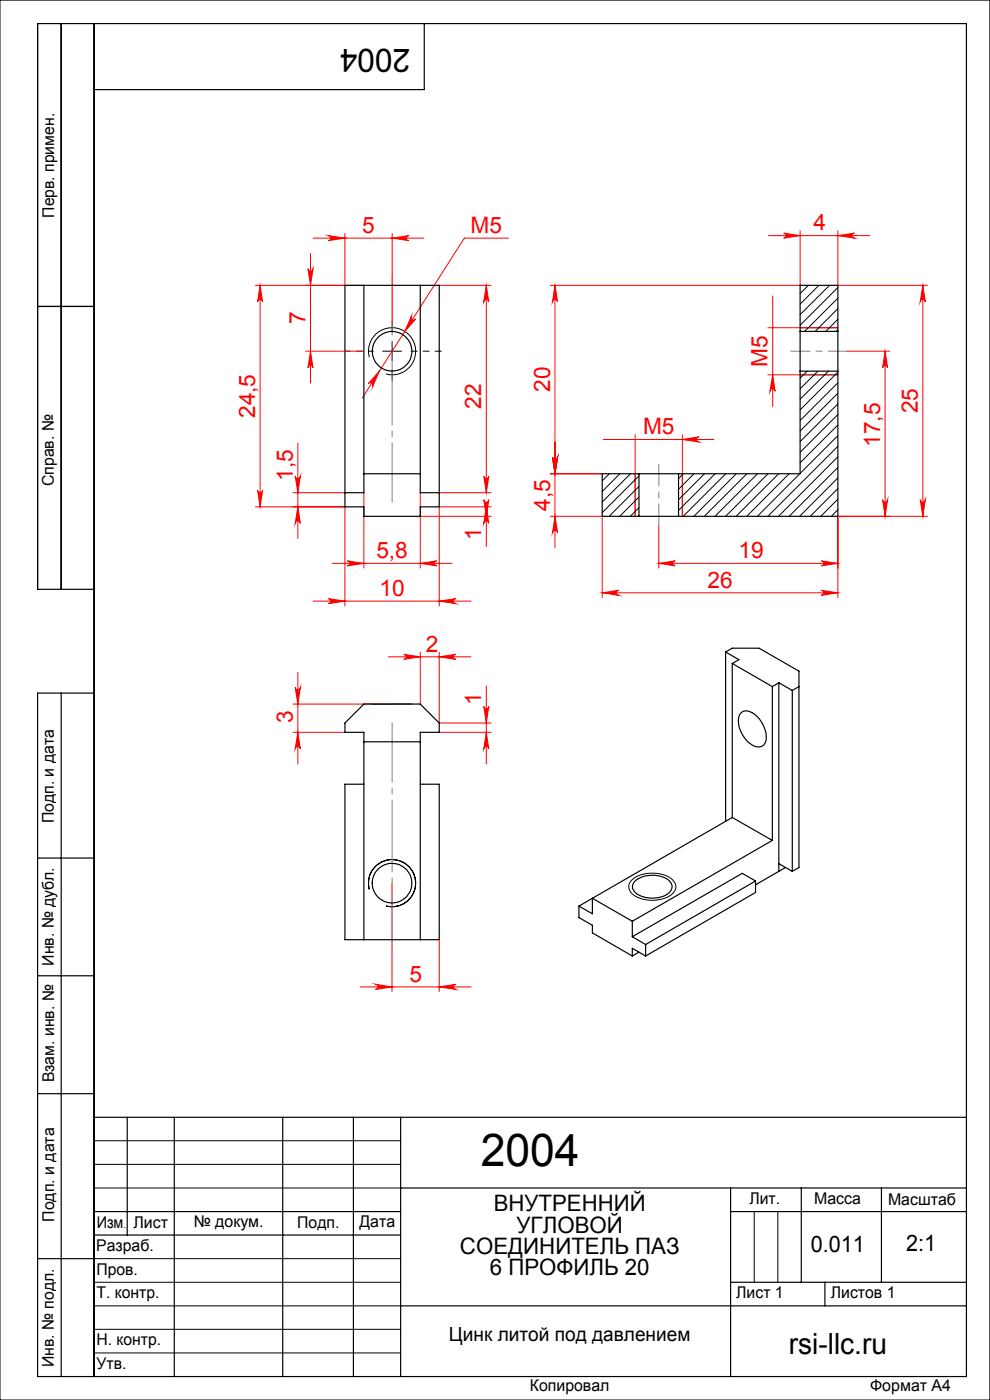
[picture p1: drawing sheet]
<svg xmlns="http://www.w3.org/2000/svg" width="210mm" height="297mm" viewBox="0 0 210 297" stroke-linecap="round" stroke-linejoin="round" font-family="sans-serif">
<g fill="none" stroke="#000" stroke-width=".21">
<path d="M0 0h210v297h-210zM78.4 75.8a5 5 0 0 1 4.3-6.3 5 5 0 0 1 5.5 5.4 5 5 0 0 1-6.3 4.4M81.2 74.5h4M83.2 72.5v4M169.7 69.5h8M169.7 79.5h8M134.7 100.5v9M144.7 100.5v9M78.3 188.7a5 5 0 0 1 4.4-6.3 5 5 0 0 1 5.4 5.4 5 5 0 0 1-6.2 4.4M134.1 186.6a7.3 7.3 0 0 1 8.5 0 1.96 1.96 0 0 1-.3 3.3 7.4 7.4 0 0 1-8.2-.3 1.93 1.93 0 0 1 0-3zM20 242h65M20 247h65"/>
<path d="M20 252h65M160 257v15M165 257v15M20 267h65M20 272h65M20 277h65M20 282h65M20 287h65"/>
</g>
<g fill="none" stroke="#f00" stroke-width=".21">
<path d="M65.3 57a.53 .53 0 0 0 .6 .5 .53 .53 0 0 0 .5-.5l-.5 3.5zM65.9 53.8v27.4M66.4 50.5h23.5M69.7 50l3.5 .5-3.5 .5a.53 .53 0 0 0 .5-.5 .53 .53 0 0 0-.5-.5zM73.2 49.5v11M83.2 50.5l3.5-.5a.53 .53 0 0 0-.5 .5 .53 .53 0 0 0 .5 .5zM83.2 49.5v19M107.8 50.5h-9.3l-21.6 33.9M163 50h21.5M166.2 49.5l3.5 .5-3.5 .5a.53 .53 0 0 0 .5-.5 .53 .53 0 0 0-.5-.5zM169.7 49v11.5h-53M177.7 50l3.6-.5a.53 .53 0 0 0-.6 .5 .53 .53 0 0 0 .6 .5z"/>
<path d="M177.7 49v11.5M55.2 60.5l.5 3.5a.53 .53 0 0 0-.5-.5 .53 .53 0 0 0-.6 .5zM55.2 60.5v47M64.8 74.5h12.2M65.9 74.5l.5 3.5a.53 .53 0 0 0-.5-.5 .53 .53 0 0 0-.6 .5zM77.2 60.5h-23M80.5 78.7l-1.4 3.3a.55 .55 0 0 0-.2-.7 .55 .55 0 0 0-.8 .1zM87.3 67.1a.55 .55 0 0 0 .2 .7 .55 .55 0 0 0 .7-.1l-2.3 2.6zM93.2 60.5h11M103.2 60.5l.5 3.5a.53 .53 0 0 0-.5-.5 .53 .53 0 0 0-.6 .5zM103.2 60.5v44M117.7 60.5l.6 3.5a.55 .55 0 0 0-.6-.5 .55 .55 0 0 0-.5 .5z"/>
<path d="M117.7 60.5v55.7M162.9 79.5h14.8M162.9 69.5h14.8M163.9 79.5l.5 3.5a.55 .55 0 0 0-.5-.5 .55 .55 0 0 0-.6 .5zM163.9 62.8v23.5M177.8 60.5h18.9M179.7 74.5h9M187.7 74.5l.6 3.5a.53 .53 0 0 0-.6-.5 .53 .53 0 0 0-.5 .5zM187.7 74.5v35M195.8 60.5l.5 3.5a.55 .55 0 0 0-.6-.5 .55 .55 0 0 0-.5 .5zM195.8 60.5v49M63.2 94v20.3"/>
<path d="M117.2 97a.55 .55 0 0 0 .5 .5 .55 .55 0 0 0 .6-.5l-.6 3.5zM128 93.2h23.4M134.7 92.2v17.3M144.7 93.2l3.5-.5a.55 .55 0 0 0-.5 .5 .55 .55 0 0 0 .5 .6zM144.7 92.2v17.3M54.2 107.5h19v21M54.6 104a.53 .53 0 0 0 .6 .5 .53 .53 0 0 0 .5-.5l-.5 3.5zM62.2 104.5h11M62.6 101a.55 .55 0 0 0 .6 .5 .55 .55 0 0 0 .5-.5l-.5 3.5zM63.2 107.5l.5 3.5a.55 .55 0 0 0-.5-.5 .55 .55 0 0 0-.6 .5zM70.4 119.5h25.5M73.7 119l3.5 .5-3.5 .5a.53 .53 0 0 0 .5-.5 .53 .53 0 0 0-.5-.5z"/>
<path d="M77.2 104.5v16M89.1 104.5v16M89.1 109.5h15.1M89.1 119.5l3.5-.5a.53 .53 0 0 0-.5 .5 .53 .53 0 0 0 .5 .5zM93.2 104.5h11M102.6 106a.53 .53 0 0 0 .6 .5 .53 .53 0 0 0 .5-.5l-.5 3.5zM102.6 101a.53 .53 0 0 0 .6 .5 .53 .53 0 0 0 .5-.5l-.5 3.5zM103.2 107.5l.5 3.5a.53 .53 0 0 0-.5-.5 .53 .53 0 0 0-.6 .5zM103.2 107.5v8.5M104.2 107.5h-11v21M116.7 109.5h11v17.2M116.7 100.5h11"/>
<path d="M117.7 109.5l.6 3.5a.55 .55 0 0 0-.6-.5 .55 .55 0 0 0-.5 .5zM139.7 119.5h38M139.7 111.5v9M139.7 119.5l3.5-.5a.53 .53 0 0 0-.5 .5 .53 .53 0 0 0 .5 .5zM174.2 119l3.5 .5-3.5 .5a.53 .53 0 0 0 .5-.5 .53 .53 0 0 0-.5-.5zM177.7 109.5v17.2M177.8 109.5h18.9M187.2 106a.53 .53 0 0 0 .5 .5 .53 .53 0 0 0 .6-.5l-.6 3.5zM195.2 106a.55 .55 0 0 0 .5 .5 .55 .55 0 0 0 .6-.5l-.5 3.5zM66.4 127.5h33.5M69.7 127l3.5 .5-3.5 .6a.53 .53 0 0 0 .5-.6 .53 .53 0 0 0-.5-.5zM82.4 139.3h17.5"/>
<path d="M85.7 138.8l3.4 .5-3.4 .6a.53 .53 0 0 0 .5-.6 .53 .53 0 0 0-.5-.5zM89.1 138.4v10.9M93.2 139.3l3.5-.5a.53 .53 0 0 0-.5 .5 .53 .53 0 0 0 .5 .6zM93.2 127.5l3.5-.5a.53 .53 0 0 0-.5 .5 .53 .53 0 0 0 .5 .6zM93.2 138.4v14.9l11 .1M127.7 125.8h50M127.7 125.8l3.5-.6a.53 .53 0 0 0-.5 .6 .53 .53 0 0 0 .5 .5zM174.2 125.2l3.5 .6-3.5 .5a.53 .53 0 0 0 .5-.5 .53 .53 0 0 0-.5-.6zM62.2 155.4h11M62.2 149.4h20.9M62.6 145.8a.55 .55 0 0 0 .6 .6 .55 .55 0 0 0 .5-.6l-.5 3.6zM63.2 155.4l.5 3.5a.55 .55 0 0 0-.5-.5 .55 .55 0 0 0-.6 .5z"/>
<path d="M63.2 142.6v19.5M93.2 155.4h11M102.6 149.9a.53 .53 0 0 0 .6 .5 .53 .53 0 0 0 .5-.5l-.5 3.5zM103.2 155.4l.5 3.5a.53 .53 0 0 0-.5-.6 .53 .53 0 0 0-.6 .6zM103.2 145.5v16.6M83.1 187.4v23M93.2 199.4v11M76.4 209.4h23.5M79.7 208.8l3.4 .6-3.4 .5a.55 .55 0 0 0 .5-.5 .55 .55 0 0 0-.5-.6zM93.2 209.4l3.5-.6a.55 .55 0 0 0-.5 .6 .55 .55 0 0 0 .5 .5z"/>
</g>
<path d="M79 149.4h8.4z" fill="none" stroke="#808080" stroke-width=".25"/>
<path d="M83.2 70.5v-2.2M83.2 78.5v2.2" fill="none" stroke="#000" stroke-width=".21" stroke-dasharray="15.2 1.3 1.3 1.3"/>
<path d="M79.2 74.5h-5.9" fill="none" stroke="#000" stroke-width=".21" stroke-dasharray="15.2 1.3 1.3 1.3" stroke-dashoffset="14.2"/>
<path d="M87.2 74.5h6.4" fill="none" stroke="#000" stroke-width=".21" stroke-dasharray="15.2 1.3 1.3 1.3" stroke-dashoffset="13.9"/>
<path d="M83.2 58.5v48M83.2 201.3v-48" fill="none" stroke="#808080" stroke-width=".21" stroke-dasharray="15.2 1.3 1.3 1.3" stroke-dashoffset="2.7"/>
<path d="M139.8 98.5v13" fill="none" stroke="#808080" stroke-width=".21" stroke-dasharray="15.2 1.3 1.3 1.3" stroke-dashoffset="10.6"/>
<path d="M179.8 74.5h-12" fill="none" stroke="#808080" stroke-width=".21" stroke-dasharray="15.2 1.3 1.3 1.3" stroke-dashoffset="11.1"/>
<g fill="none" stroke="#000" stroke-width=".25">
<path d="M13 5v120M20 5v287M90 5v14h-70M8 65h12M20 125h-12v-120h197v287h-197v-145h12M13 147v145M8 182h12M8 207h12M8 232h12M20 237h185M27 237v25M37 237v55"/>
<path d="M60 237v55M75 237v55M85 237v55M20 257h65M85 252h120M155 252v40M155 257h50M170 252v20M187 252v20M8 267h12M20 262h65M85 277h120"/>
<path d="M155 272h50M175 272v5"/>
</g>
<g fill="#f00">
<path d="M83.2 50.5l3.5-.5a.53 .53 0 0 0-.5 .5 .53 .53 0 0 0 .5 .5zM69.7 50l3.5 .5-3.5 .5a.53 .53 0 0 0 .5-.5 .53 .53 0 0 0-.5-.5zM144.7 93.2l3.5-.5a.55 .55 0 0 0-.5 .5 .55 .55 0 0 0 .5 .6zM93.2 139.3l3.5-.5a.53 .53 0 0 0-.5 .5 .53 .53 0 0 0 .5 .6zM85.7 138.8l3.4 .5-3.4 .6a.53 .53 0 0 0 .5-.6 .53 .53 0 0 0-.5-.5z"/>
<path d="M69.7 127l3.5 .5-3.5 .6a.53 .53 0 0 0 .5-.6 .53 .53 0 0 0-.5-.5zM93.2 127.5l3.5-.5a.53 .53 0 0 0-.5 .5 .53 .53 0 0 0 .5 .6zM73.7 119l3.5 .5-3.5 .5a.53 .53 0 0 0 .5-.5 .53 .53 0 0 0-.5-.5zM89.1 119.5l3.5-.5a.53 .53 0 0 0-.5 .5 .53 .53 0 0 0 .5 .5zM80.5 78.7l-2.4 2.7a.55 .55 0 0 1 .8-.2 .55 .55 0 0 1 .2 .8zM87.3 67.1l-1.4 3.2 2.3-2.6a.55 .55 0 0 1-.7 .1 .55 .55 0 0 1-.2-.7zM127.7 125.8l3.5-.6a.53 .53 0 0 0-.5 .6 .53 .53 0 0 0 .5 .5zM174.2 125.2l3.5 .6-3.5 .5a.53 .53 0 0 0 .5-.5 .53 .53 0 0 0-.5-.6zM139.7 119.5l3.5-.5a.53 .53 0 0 0-.5 .5 .53 .53 0 0 0 .5 .5zM174.2 119l3.5 .5-3.5 .5a.53 .53 0 0 0 .5-.5 .53 .53 0 0 0-.5-.5zM166.2 49.5l3.5 .5-3.5 .5a.53 .53 0 0 0 .5-.5 .53 .53 0 0 0-.5-.5zM177.7 50l3.6-.5a.53 .53 0 0 0-.6 .5 .53 .53 0 0 0 .6 .5zM79.7 208.8l3.4 .6-3.4 .5a.55 .55 0 0 0 .5-.5 .55 .55 0 0 0-.5-.6zM93.2 209.4l3.5-.6a.55 .55 0 0 0-.5 .6 .55 .55 0 0 0 .5 .5z"/>
<path d="M102.6 106a.53 .53 0 0 0 .6 .5 .53 .53 0 0 0 .5-.5l-.5 3.5zM103.2 107.5l.5 3.5a.53 .53 0 0 0-.5-.5 .53 .53 0 0 0-.6 .5zM102.6 101a.53 .53 0 0 0 .6 .5 .53 .53 0 0 0 .5-.5l-.5 3.5zM103.2 60.5l.5 3.5a.53 .53 0 0 0-.5-.5 .53 .53 0 0 0-.6 .5zM65.9 74.5l.5 3.5a.53 .53 0 0 0-.5-.5 .53 .53 0 0 0-.6 .5zM65.3 57a.53 .53 0 0 0 .6 .5 .53 .53 0 0 0 .5-.5l-.5 3.5zM187.2 106a.53 .53 0 0 0 .5 .5 .53 .53 0 0 0 .6-.5l-.6 3.5zM187.7 74.5l.6 3.5a.53 .53 0 0 0-.6-.5 .53 .53 0 0 0-.5 .5zM163.9 79.5l.5 3.5a.55 .55 0 0 0-.5-.5 .55 .55 0 0 0-.6 .5z"/>
<path d="M55.2 60.5l.5 3.5a.53 .53 0 0 0-.5-.5 .53 .53 0 0 0-.6 .5zM54.6 104a.53 .53 0 0 0 .6 .5 .53 .53 0 0 0 .5-.5l-.5 3.5zM62.6 101a.55 .55 0 0 0 .6 .5 .55 .55 0 0 0 .5-.5l-.5 3.5zM63.2 107.5l.5 3.5a.55 .55 0 0 0-.5-.5 .55 .55 0 0 0-.6 .5zM195.8 60.5l.5 3.5a.55 .55 0 0 0-.6-.5 .55 .55 0 0 0-.5 .5zM195.2 106a.55 .55 0 0 0 .5 .5 .55 .55 0 0 0 .6-.5l-.5 3.5zM117.2 97a.55 .55 0 0 0 .5 .5 .55 .55 0 0 0 .6-.5l-.6 3.5zM117.7 109.5l.6 3.5a.55 .55 0 0 0-.6-.5 .55 .55 0 0 0-.5 .5zM117.7 60.5l.6 3.5a.55 .55 0 0 0-.6-.5 .55 .55 0 0 0-.5 .5zM117.2 97a.55 .55 0 0 0 .5 .5 .55 .55 0 0 0 .6-.5l-.6 3.5zM102.6 149.9a.53 .53 0 0 0 .6 .5 .53 .53 0 0 0 .5-.5l-.5 3.5zM103.2 155.4l.5 3.5a.53 .53 0 0 0-.5-.6 .53 .53 0 0 0-.6 .6zM62.6 145.8a.55 .55 0 0 0 .6 .6 .55 .55 0 0 0 .5-.6l-.5 3.6zM63.2 155.4l.5 3.5a.55 .55 0 0 0-.5-.5 .55 .55 0 0 0-.6 .5z"/>
</g>
<g fill="none" stroke="#000" stroke-width=".25">
<path d="M73.2 60.5h20v47h-4.1v2h-11.9v-2h-4zM77.2 60.5v44h-4M89.1 60.5v44h4.1M169.7 70.3v8.4M169.7 78.7v21.8h-25.8M169.7 70.3v-9.8h8v9.8M169.7 70.3h8M169.7 78.7h8M177.7 70.3v8.4M177.7 78.7v30.8h-33.8M77.2 100.5h11.9M135.5 109.5h8.4"/>
<path d="M135.5 100.5h8.4M135.5 100.5h-7.8v9h7.8M135.5 100.5v9M143.9 100.5v9M153.9 138.3l1.4-.8h5.7l8.5 4.9v41.6l-1.4 .9M153.9 138.3l2.8 1.6-1.4 .9M153.9 138.3v35.9M77.2 157.4h11.9M155.3 140.8l8.5 4.9M155.3 140.8v32.6M157.2 151.2a2.08 2.08 0 0 1 2.8 .3 6.2 6.2 0 0 1 2.4 5.8 1.81 1.81 0 0 1-3 .6 6 6 0 0 1-2.6-6.1zM163.8 145.7v32.6"/>
<path d="M165.2 144.8l-1.4 .9M165.2 144.8v40.1M165.2 144.8l2.9 1.7M168.1 146.5v38.4M169.5 145.7l-1.4 .8M77.2 166.4h-4v33h20v-33h-4.1M155.3 173.4l8.5 4.9M155.3 173.4l-29.6 17.2M163.8 178.3l-29.7 17.1M77.2 199.4v-44h-4v-2l4-4h11.9l4.1 4v2h-4.1v44M122.8 192.2v2.5l2.9 1.6v1.6l8.4 4.9M125.7 190.6v3.2l-2.9-1.6"/>
<path d="M125.7 190.6l8.4 4.8M125.7 190.6l-2.9 1.6M134.1 195.4v3.3M134.1 198.7l2.8 1.7M134.7 186.9a5.9 5.9 0 0 1 7.4 .1 1.66 1.66 0 0 1-.6 2.7 6 6 0 0 1-7-.6 1.56 1.56 0 0 1 .2-2.2zM160.3 186.9l-2.9-1.6-23.3 13.4M160.3 186.9l-23.4 13.5M160.3 186.9v2.4l-23.4 13.5M165.2 184.9l-4.9 2.8M165.2 183.2l2.9 1.7M166.6 184l-1.4 .9M134.1 202.8v-1.6l2.8 1.6"/>
<path d="M135.5 202l-1.4 .8M136.9 200.4v2.4"/>
<circle cx="83.2" cy="74.5" r="4.2"/>
<circle cx="83.1" cy="187.4" r="4.2"/>
</g>
<g fill="none" stroke="#000" stroke-width=".21">
<path d="M171.2 78.7l-1.5 1.5M171.5 60.5l-1.8 1.8M173.5 78.7l-3.8 3.8M173.7 60.5l-4 4M175.7 78.7l-6 6M176 60.5l-6.3 6.2M177.7 67.7l-2.5 2.6M177.7 70l-.3 .3M177.7 78.9l-8 8.1M177.7 63.2l-7 7.1M177.7 65.5l-4.8 4.8M177.7 61l-8 8"/>
<path d="M177.7 81.2l-8 8M177.7 83.4l-8 8M177.7 85.7l-8 8M177.7 87.9l-8 8.1M177.7 90.2l-8 8M177.7 92.4l-8 8M177.7 94.7l-14.8 14.8M177.7 96.9l-12.6 12.6M177.7 99.2l-10.3 10.3M129.3 100.5l-1.6 1.5M131.5 100.5l-3.8 3.8M133.7 100.5l-6 6"/>
<path d="M135.5 101l-7.8 7.8M135.5 103.2l-6.3 6.3M135.5 105.4l-4.1 4.1M135.5 107.7l-1.8 1.8M145 100.5l-1.1 1M147.2 100.5l-3.3 3.3M149.4 100.5l-5.5 5.5M151.7 100.5l-7.8 7.8M154 100.5l-9.1 9M156.2 100.5l-9 9M158.4 100.5l-9 9M160.7 100.5l-9 9"/>
<path d="M162.9 100.5l-9 9M165.2 100.5l-9.1 9M167.4 100.5l-9 9M169.7 100.5l-9 9M177.7 101.4l-8.1 8.1M177.7 103.6l-5.8 5.9M177.7 105.9l-3.6 3.6M177.7 108.1l-1.3 1.4"/>
</g>
<text font-size="9.6" x="102" y="247.3">2004</text>
<text font-size="6.9" x="87" y="10.4" transform="rotate(-180 87 10.4)">2004</text>
<text font-size="6.2" x="167.3" y="287.3">rsi-llc.ru</text>
<g font-size="4.8" fill="#f00">
<text x="76.9" y="49.4">5</text>
<text x="99.8" y="49.4">М5</text>
<text x="172.6" y="48.9">4</text>
<text x="64.8" y="68.8" transform="rotate(-90 64.8 68.8)">7</text>
<text x="162.8" y="77.8" transform="rotate(-90 162.8 77.8)">М5</text>
<text x="116.7" y="83.2" transform="rotate(-90 116.7 83.2)">20</text>
<text x="54.1" y="88.7" transform="rotate(-90 54.1 88.7)">24,5</text>
<text x="102.1" y="86.7" transform="rotate(-90 102.1 86.7)">22</text>
<text x="194.7" y="87.7" transform="rotate(-90 194.7 87.7)">25</text>
<text x="136.4" y="92.1">М5</text>
<text x="186.7" y="94.8" transform="rotate(-90 186.7 94.8)">17,5</text>
<text x="62.1" y="102.1" transform="rotate(-90 62.1 102.1)">1,5</text>
<text x="116.7" y="108.3" transform="rotate(-90 116.7 108.3)">4,5</text>
<text x="79.8" y="118.4">5,8</text>
<text x="102.1" y="114.6" transform="rotate(-90 102.1 114.6)">1</text>
<text x="156.7" y="118.4">19</text>
<text x="150.1" y="124.7">26</text>
<text x="80.5" y="126.4">10</text>
<text x="90.4" y="138.3">2</text>
<text x="102.1" y="149.5" transform="rotate(-90 102.1 149.5)">1</text>
<text x="62.1" y="153.3" transform="rotate(-90 62.1 153.3)">3</text>
<text x="86.8" y="208.3">5</text>
</g>
<g font-size="4.8">
<text x="104.7" y="257">ВНУТРЕННИЙ</text>
<text x="109.6" y="261.5">УГЛОВОЙ</text>
<text x="97.6" y="266">СОЕДИНИТЕЛЬ ПАЗ</text>
<text x="172" y="265.6">0.011</text>
<text x="192.2" y="265.3">2:1</text>
<text x="103.9" y="270.5">6 ПРОФИЛЬ 20</text>
</g>
<text font-size="4.1" x="95.2" y="284.5">Цинк литой под давлением</text>
<g font-size="3.4">
<text x="11.5" y="46.2" transform="rotate(-90 11.5 46.2)">Перв. примен.</text>
<text x="11.4" y="103.2" transform="rotate(-90 11.4 103.2)">Справ. №</text>
<text x="11.4" y="174.7" transform="rotate(-90 11.4 174.7)">Подп. и дата</text>
<text x="11.5" y="204.9" transform="rotate(-90 11.5 204.9)">Инв. № дубл.</text>
<text x="11.5" y="229.6" transform="rotate(-90 11.5 229.6)">Взам. инв. №</text>
<text x="159" y="255.5">Лит.</text>
<text x="172.7" y="255.5">Масса</text>
<text x="188.4" y="255.6">Масштаб</text>
<text x="11.5" y="259.2" transform="rotate(-90 11.5 259.2)">Подп. и дата</text>
<text x="20.5" y="260.4">Изм</text>
<text x="28.3" y="260.4">Лист</text>
<text x="41.1" y="260.4">№ докум.</text>
<text x="63.1" y="260.4">Подп.</text>
<text x="76.2" y="260.4">Дата</text>
<text x="20.4" y="265.4">Разраб.</text>
<text x="20.5" y="275.4">Т. контр.</text>
<text x="20.5" y="270.4">Пров.</text>
<text x="156.2" y="275.4">Лист 1</text>
<text x="176.2" y="275.4">Листов 1</text>
<text x="20.5" y="285.4">Н. контр.</text>
<text x="11.4" y="290" transform="rotate(-90 11.4 290)">Инв. № подл.</text>
<text x="20.5" y="290.4">Утв.</text>
<text x="112.4" y="295">Копировал</text>
<text x="184.6" y="295">Формат А4</text>
</g>
<text font-size="2.1" x="26.2" y="260.4">.</text>
</svg>
